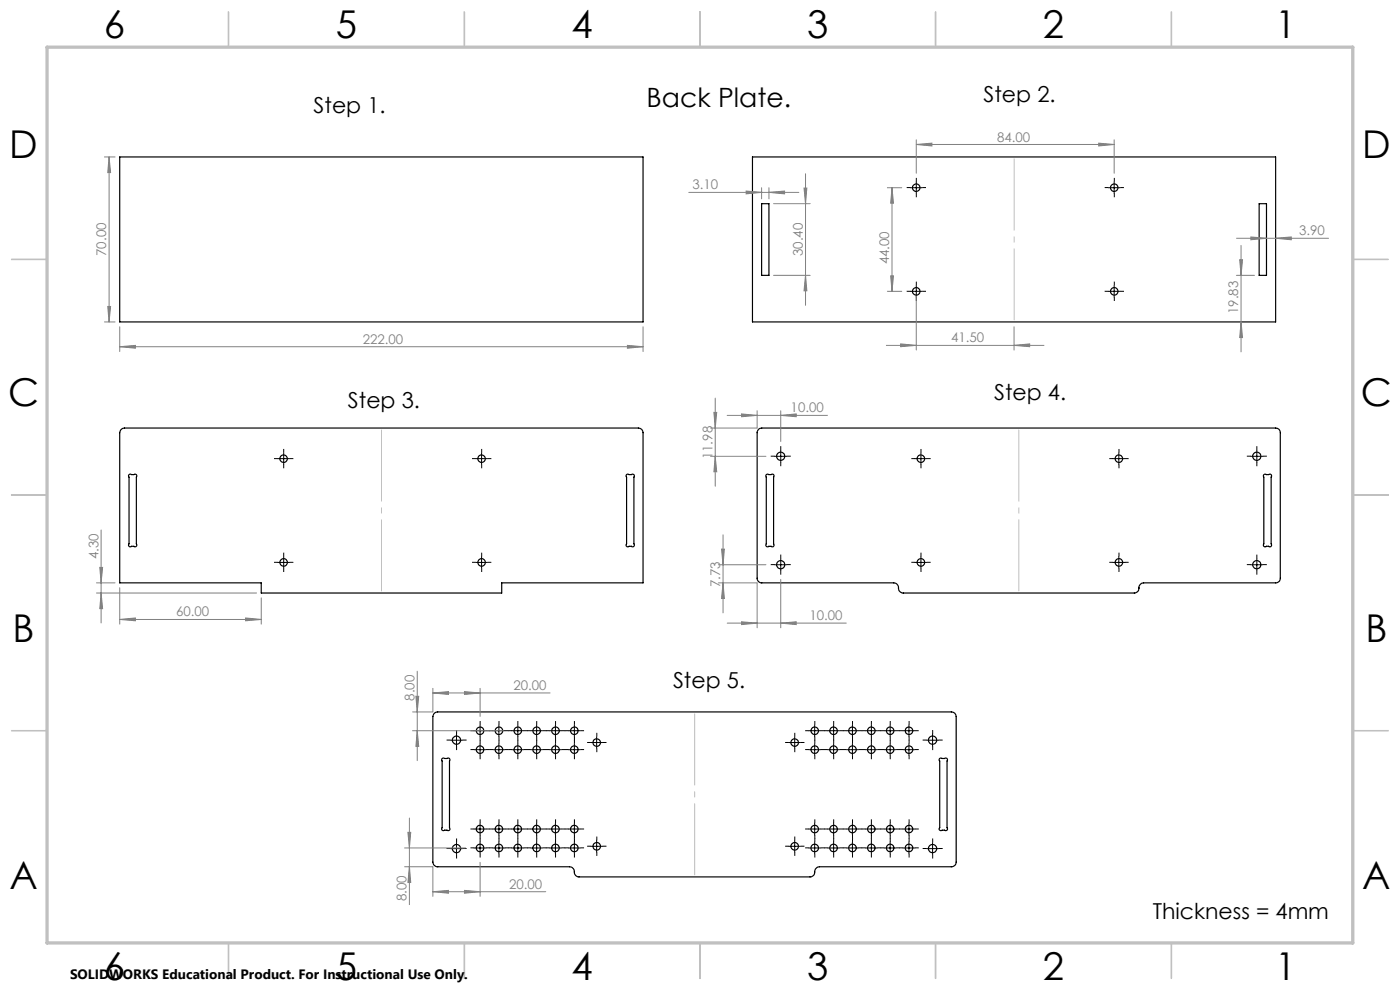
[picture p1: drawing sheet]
<svg xmlns="http://www.w3.org/2000/svg" width="297mm" height="210mm" viewBox="0 0 297 210" stroke-linecap="round" stroke-linejoin="round" font-family="sans-serif">
<g fill="none" stroke="#000" stroke-width=".25">
<path d="M25.4 33.3h111v35h-111zM159.6 33.3h111v35h-111zM161.6 43.2h1.5v15.2h-1.5zM267.1 43.2h1.6v15.2h-1.6zM25.7 91.1l.7-.3h109a.96 .96 0 0 1 1 1v31.8h-30v2.2h-51v-2.2h-30v-31.8zM160.9 91.1l.7-.3h109a.96 .96 0 0 1 1 1v30.9a.96 .96 0 0 1-1 .9h-28a1.27 1.27 0 0 0-1.1 1.6l-.2 .3-.5 .3h-49.2a1.06 1.06 0 0 1-1-1.3l-.4-.7-.6-.2h-28a.96 .96 0 0 1-1-.9v-31.1zM27.4 100.7h1a.37 .37 0 0 1 .5 0 .37 .37 0 0 1 0 .5v14.1a.37 .37 0 0 1 0 .6 .37 .37 0 0 1-.5 0h-.5a.37 .37 0 0 1-.5 0 .37 .37 0 0 1 0-.6zM132.9 100.7h1a.37 .37 0 0 1 .6 0 .37 .37 0 0 1 0 .5v14.1a.37 .37 0 0 1 0 .6 .37 .37 0 0 1-.6 0h-.4a.37 .37 0 0 1-.6 0 .37 .37 0 0 1 0-.6zM162.6 100.7h1a.37 .37 0 0 1 .5 0 .37 .37 0 0 1 0 .5v14.1a.37 .37 0 0 1 0 .6 .37 .37 0 0 1-.5 0h-.5a.37 .37 0 0 1-.5 0 .37 .37 0 0 1 0-.6zM268.1 100.7h1a.37 .37 0 0 1 .6 0 .37 .37 0 0 1 0 .5v14.1a.37 .37 0 0 1 0 .6 .37 .37 0 0 1-.6 0h-.5a.37 .37 0 0 1-.5 0 .37 .37 0 0 1 0-.6zM92.1 151.3l.8-.3h108.9a.97 .97 0 0 1 1 1v30.9a.97 .97 0 0 1-1 1h-28a1.26 1.26 0 0 0-1 1.5l-.8 .6h-49.2a1.11 1.11 0 0 1-1-1.3l-.4-.7-.6-.1h-27.9a1.02 1.02 0 0 1-1.1-1v-30.9zM93.8 160.9h1a.37 .37 0 0 1 .6 0 .37 .37 0 0 1 0 .5v14.2a.37 .37 0 0 1 0 .5 .37 .37 0 0 1-.6 0h-.5a.37 .37 0 0 1-.5 0 .37 .37 0 0 1 0-.5z"/>
<path d="M199.4 160.9h1a.37 .37 0 0 1 .5 0 .37 .37 0 0 1 0 .5v14.2a.37 .37 0 0 1 0 .5 .37 .37 0 0 1-.5 0h-.5a.37 .37 0 0 1-.5 0 .37 .37 0 0 1 0-.5v-14.2l-.2-.2z"/>
<circle cx="194.4" cy="39.8" r=".8"/>
<circle cx="236.4" cy="39.8" r=".8"/>
<circle cx="194.4" cy="61.8" r=".81"/>
<circle cx="236.4" cy="61.8" r=".81"/>
<circle cx="60.2" cy="97.3" r=".8"/>
<circle cx="102.1" cy="97.3" r=".8"/>
<circle cx="165.6" cy="96.8" r=".87"/>
<circle cx="195.4" cy="97.3" r=".8"/>
<circle cx="237.4" cy="97.3" r=".8"/>
<circle cx="266.6" cy="96.8" r=".86"/>
<circle cx="60.2" cy="119.3" r=".81"/>
<circle cx="102.2" cy="119.3" r=".81"/>
<circle cx="165.6" cy="119.8" r=".86"/>
<circle cx="195.4" cy="119.3" r=".81"/>
<circle cx="237.4" cy="119.3" r=".81"/>
<circle cx="266.6" cy="119.8" r=".87"/>
<circle cx="96.8" cy="157" r=".88"/>
<circle cx="101.8" cy="159" r=".79"/>
<circle cx="101.8" cy="155" r=".79"/>
<circle cx="105.8" cy="159" r=".8"/>
<circle cx="105.8" cy="155" r=".8"/>
<circle cx="109.8" cy="159" r=".8"/>
<circle cx="109.8" cy="155" r=".8"/>
<circle cx="113.9" cy="159" r=".8"/>
<circle cx="113.9" cy="155" r=".8"/>
<circle cx="117.8" cy="159" r=".8"/>
<circle cx="117.8" cy="155" r=".8"/>
<circle cx="121.8" cy="159" r=".79"/>
<circle cx="121.8" cy="155" r=".79"/>
<circle cx="126.6" cy="157.5" r=".8"/>
<circle cx="168.6" cy="157.5" r=".8"/>
<circle cx="172.8" cy="155" r=".8"/>
<circle cx="172.9" cy="159" r=".81"/>
<circle cx="176.8" cy="155" r=".8"/>
<circle cx="176.8" cy="159" r=".81"/>
<circle cx="180.9" cy="155" r=".79"/>
<circle cx="180.9" cy="159" r=".8"/>
<circle cx="184.8" cy="155" r=".8"/>
<circle cx="184.8" cy="159" r=".81"/>
<circle cx="188.8" cy="155" r=".8"/>
<circle cx="188.8" cy="159" r=".81"/>
<circle cx="192.8" cy="155" r=".79"/>
<circle cx="192.9" cy="159" r=".8"/>
<circle cx="197.8" cy="157" r=".87"/>
<circle cx="96.8" cy="180" r=".87"/>
<circle cx="101.8" cy="175.9" r=".8"/>
<circle cx="101.8" cy="179.9" r=".81"/>
<circle cx="105.8" cy="175.9" r=".79"/>
<circle cx="105.9" cy="179.9" r=".8"/>
<circle cx="109.8" cy="175.9" r=".8"/>
<circle cx="109.8" cy="179.9" r=".81"/>
<circle cx="113.8" cy="175.9" r=".8"/>
<circle cx="113.8" cy="179.9" r=".81"/>
<circle cx="117.8" cy="175.9" r=".79"/>
<circle cx="117.9" cy="179.9" r=".8"/>
<circle cx="121.8" cy="175.9" r=".8"/>
<circle cx="121.8" cy="179.9" r=".81"/>
<circle cx="126.6" cy="179.5" r=".81"/>
<circle cx="168.6" cy="179.5" r=".81"/>
<circle cx="172.8" cy="179.9" r=".81"/>
<circle cx="172.8" cy="175.9" r=".8"/>
<circle cx="176.8" cy="179.9" r=".8"/>
<circle cx="176.8" cy="175.9" r=".79"/>
<circle cx="180.8" cy="179.9" r=".81"/>
<circle cx="180.8" cy="175.9" r=".8"/>
<circle cx="184.8" cy="179.9" r=".81"/>
<circle cx="184.8" cy="175.9" r=".8"/>
<circle cx="188.8" cy="179.9" r=".81"/>
<circle cx="188.9" cy="175.9" r=".8"/>
<circle cx="192.8" cy="179.9" r=".81"/>
<circle cx="192.8" cy="175.9" r=".8"/>
<circle cx="197.8" cy="180" r=".89"/>
</g>
<g fill="none" stroke="#808080" stroke-width=".21">
<path d="M22.2 33.3h2.2M23.1 33.3l.4 3.3h-.6zM23.1 33.3v35M161.6 39.8v2.4M163.1 39.8v2.4M170.6 39.9h.6l-.3 3.3zM170.9 36.9v27.9M188.2 39.8h3.1M189.2 39.8l.3 3.3h-.6zM189.2 39.8v22M194.4 30.6l3.3-.2v.6zM194.4 29.7v7.1"/>
<path d="M194.4 30.6h42M233.1 30.4l3.3 .2-3.3 .4zM236.4 29.7v7.1M146.1 40.8h23.4M158.3 40.5l3.3 .3-3.3 .3zM163.1 40.8l3.3-.3v.6zM164.1 43.2h7.8M164.1 58.4h7.8M170.9 58.4l.3 3.3h-.6zM188.9 58.5h.6l-.3 3.3zM262.3 58.4h3.8M262.3 50.5h19.5"/>
<path d="M263 55.1h.6l-.3 3.3zM263.3 52.1v22.5M265.4 50.3l3.3 .2-3.3 .4zM270.6 50.5l3.3-.2v.6zM22.2 68.3h2.2M22.9 65h.6l-.4 3.3zM25.4 73.5l3.3-.2v.6zM25.4 69.3v5.3M25.4 73.5h111M133.1 73.3l3.3 .2-3.3 .4zM136.4 69.3v5.3M188 73.3h33.5"/>
<path d="M188.2 61.8h3.1M191.1 72.9l3.3 .4-3.3 .2zM194.4 62.8v11.5M215.1 73.3l3.3-.4v.6zM215.1 69.3v5M263.3 68.3l.3 3.3h-.6zM150.7 96.8h11.8M151.4 87.5h.6l-.3 3.3zM151.7 96.8l.3 3.3h-.6zM151.7 84.4v18.7M154.3 88.1h21.2M157.3 87.8l3.3 .3-3.3 .3z"/>
<path d="M160.6 87.1v3.7h-9.9M165.6 88.1l3.3-.3v.6zM165.6 87.1v6.6M21.4 112.4v19.7M152.4 119.8h10.1M153.1 116.5h.6l-.3 3.3zM153.4 113.4v16.6M20.5 125.8h33.9M20.5 123.6h3.9M21.2 120.4h.6l-.4 3.2zM21.4 125.8l.4 3.3h-.6zM25.4 131.4l3.3-.3v.6z"/>
<path d="M25.4 124.7v7.7M25.4 131.4h30M52.1 131.1l3.3 .3-3.3 .3zM55.4 126.8v5.6M152.4 123.6h8.2v9.6M153.4 123.6l.3 3.4h-.6zM154.3 132.2h25.2M157.3 131.9l3.3 .3-3.3 .3zM165.6 132.2l3.3-.3v.6zM165.6 122.9v10.3M87.5 155h19.3M88.2 147.7h.6l-.3 3.3z"/>
<path d="M88.5 155l.3 3.3h-.6zM88.5 142.4v19M91.8 147l3.3-.3v.6zM91.8 146v5h-4.3M91.8 147h24.9M98.5 146.7l3.3 .3-3.3 .3zM101.8 146v6M85.8 179.9h13M86.5 176.6h.6l-.2 3.3zM86.9 173.5v18.4M85.8 183.9h6v6.2M86.9 183.9l.2 3.3h-.6z"/>
<path d="M91.8 189.2l3.3-.3v.6zM91.8 189.2h24M98.5 188.9l3.3 .3-3.3 .3zM101.8 182.9v7.2"/>
</g>
<g fill="none" stroke="#000" stroke-width=".21" stroke-dasharray="15.2 1.3 1.3 1.3" stroke-linecap="butt">
<path d="M193.1 39.8h-.8M194.4 38.5v-.8M195.6 39.8h.8M235.1 39.8h-.8M236.4 38.5v-.8M237.6 39.8h.8M194.4 41v.8M236.4 41v.8M193.1 61.8h-.8M194.4 60.5v-.8M194.4 63v.8M195.6 61.8h.8"/>
<path d="M235.1 61.8h-.8M236.4 60.5v-.8M236.4 63v.8M237.6 61.8h.8M58.9 97.3h-.8M60.2 96v-.8M60.2 98.5v.8M61.4 97.3h.8M100.9 97.3h-.8M102.2 96v-.8M102.2 98.5v.8M103.4 97.3h.8"/>
<path d="M164.4 96.8h-.9M165.6 95.5v-.9M165.6 98v.9M166.9 96.8h.9M194.1 97.3h-.8M195.4 96v-.8M195.4 98.5v.8M196.6 97.3h.8M236.1 97.3h-.8M237.4 96v-.8M237.4 98.5v.8M238.6 97.3h.8"/>
<path d="M265.4 96.8h-.9M266.6 95.5v-.9M266.6 98v.9M267.9 96.8h.9M58.9 119.3h-.8M60.2 118v-.8M61.4 119.3h.8M100.9 119.3h-.8M102.2 118v-.8M103.4 119.3h.8M164.4 119.8h-.9M165.6 118.5v-.9"/>
<path d="M166.9 119.8h.9M194.1 119.3h-.8M195.4 118v-.8M196.6 119.3h.8M236.1 119.3h-.8M237.4 118v-.8M238.6 119.3h.8M265.4 119.8h-.9M266.6 118.5v-.9M267.9 119.8h.9M60.2 120.5v.8M102.2 120.5v.8"/>
<path d="M165.6 121v.9M195.4 120.5v.8M237.4 120.5v.8M266.6 121v.9M95.6 157h-.9M96.9 155.7v-.8M96.9 158.2v.9M98.1 157h.9M100.6 155h-.8M100.6 159h-.8M101.9 153.7v-.8M101.9 156.2v.8"/>
<path d="M101.9 157.7v-.8M103.1 155h.8M103.1 159h.8M104.6 155h-.8M104.6 159h-.8M105.9 153.7v-.8M105.9 156.2v.8M105.9 157.7v-.8M107.1 155h.8M107.1 159h.8M108.6 155h-.8M108.6 159h-.8"/>
<path d="M109.9 153.7v-.8M109.9 156.2v.8M109.9 157.7v-.8M111.1 155h.8M111.1 159h.8M112.6 155h-.8M112.6 159h-.8M113.9 153.7v-.8M113.9 156.2v.8M113.9 157.7v-.8M115.1 155h.8M115.1 159h.8"/>
<path d="M116.6 159h-.8M116.6 155h-.8M117.9 157.7v-.8M117.9 153.7v-.8M117.9 156.2v.8M119.1 159h.8M119.1 155h.8M120.6 159h-.8M120.6 155h-.8M121.9 157.7v-.8M121.9 153.7v-.8M121.9 156.2v.8"/>
<path d="M123.1 159h.8M123.1 155h.8M125.4 157.5h-.8M126.6 156.2v-.8M126.6 158.7v.8M127.9 157.5h.8M167.4 157.5h-.8M168.6 156.2v-.8M168.6 158.7v.8M169.9 157.5h.8M171.6 159h-.8M171.6 155h-.8"/>
<path d="M172.9 157.7v-.8M172.9 153.7v-.8M172.9 156.2v.8M174.1 159h.8M174.1 155h.8M175.6 159h-.8M175.6 155h-.8M176.9 157.7v-.8M176.9 153.7v-.8M176.9 156.2v.8M178.1 159h.8M178.1 155h.8"/>
<path d="M179.6 159h-.8M179.6 155h-.8M180.9 157.7v-.8M180.9 153.7v-.8M180.9 156.2v.8M182.1 159h.8M182.1 155h.8M183.6 159h-.8M183.6 155h-.8M184.9 157.7v-.8M184.9 153.7v-.8M184.9 156.2v.8"/>
<path d="M186.1 159h.8M186.1 155h.8M187.6 155h-.8M187.6 159h-.8M188.9 153.7v-.8M188.9 156.2v.8M188.9 157.7v-.8M190.1 155h.8M190.1 159h.8M191.6 159h-.8M191.6 155h-.8M192.9 157.7v-.8"/>
<path d="M192.9 153.7v-.8M192.9 156.2v.8M194.1 159h.8M194.1 155h.8M196.6 157h-.9M197.9 155.7v-.8M197.9 158.2v.9M199.1 157h.9M95.6 180h-.9M96.9 178.7v-.8M98.1 180h.9M100.6 175.8h-.8"/>
<path d="M100.6 179.8h-.8M101.9 160.2v.8M101.9 174.6v-.8M101.9 177.1v.8M101.9 178.6v-.8M103.1 175.8h.8M103.1 179.8h.8M104.6 175.8h-.8M104.6 179.8h-.8M105.9 160.2v.8M105.9 174.6v-.8M105.9 177.1v.8"/>
<path d="M105.9 178.6v-.8M107.1 175.8h.8M107.1 179.8h.8M108.6 175.8h-.8M108.6 179.8h-.8M109.9 174.6v-.8M109.9 177.1v.8M109.9 160.2v.8M109.9 178.6v-.8M111.1 175.8h.8M111.1 179.8h.8M112.6 175.8h-.8"/>
<path d="M112.6 179.8h-.8M113.9 174.6v-.8M113.9 177.1v.8M113.9 160.2v.8M113.9 178.6v-.8M115.1 175.8h.8M115.1 179.8h.8M116.6 175.8h-.8M116.6 179.8h-.8M117.9 160.2v.8M117.9 174.6v-.8M117.9 177.1v.8"/>
<path d="M117.9 178.6v-.8M119.1 175.8h.8M119.1 179.8h.8M120.6 175.8h-.8M120.6 179.8h-.8M121.9 160.2v.8M121.9 174.6v-.8M121.9 177.1v.8M121.9 178.6v-.8M123.1 175.8h.8M123.1 179.8h.8M125.4 179.5h-.8"/>
<path d="M126.6 178.2v-.8M127.9 179.5h.8M167.4 179.5h-.8M168.6 178.2v-.8M169.9 179.5h.8M171.6 175.8h-.8M171.6 179.8h-.8M172.9 160.2v.8M172.9 174.6v-.8M172.9 177.1v.8M172.9 178.6v-.8M174.1 175.8h.8"/>
<path d="M174.1 179.8h.8M175.6 175.8h-.8M175.6 179.8h-.8M176.9 160.2v.8M176.9 174.6v-.8M176.9 177.1v.8M176.9 178.6v-.8M178.1 175.8h.8M178.1 179.8h.8M179.6 179.8h-.8M179.6 175.8h-.8M180.9 160.2v.8"/>
<path d="M180.9 178.6v-.8M180.9 174.6v-.8M180.9 177.1v.8M182.1 179.8h.8M182.1 175.8h.8M183.6 179.8h-.8M183.6 175.8h-.8M184.9 160.2v.8M184.9 178.6v-.8M184.9 174.6v-.8M184.9 177.1v.8M186.1 179.8h.8"/>
<path d="M186.1 175.8h.8M187.6 179.8h-.8M187.6 175.8h-.8M188.9 160.2v.8M188.9 178.6v-.8M188.9 174.6v-.8M188.9 177.1v.8M190.1 179.8h.8M190.1 175.8h.8M191.6 175.8h-.8M191.6 179.8h-.8M192.9 160.2v.8"/>
<path d="M192.9 174.6v-.8M192.9 177.1v.8M192.9 178.6v-.8M194.1 175.8h.8M194.1 179.8h.8M196.6 180h-.9M197.9 178.7v-.8M199.1 180h.9M96.9 181.2v.9M101.9 181.1v.8M105.9 181.1v.8M109.9 181.1v.8"/>
<path d="M113.9 181.1v.8M117.9 181.1v.8M121.9 181.1v.8M126.6 180.7v.8M168.6 180.7v.8M172.9 181.1v.8M176.9 181.1v.8M180.9 181.1v.8M184.9 181.1v.8M188.9 181.1v.8M192.9 181.1v.8M197.9 181.2v.9"/>
</g>
<path d="M215.1 68.3v-35M80.9 90.8v35M216.1 90.8v35M147.4 151v35" fill="none" stroke="#c0c0c0" stroke-width=".21" stroke-dasharray="15.2 1.3 1.3 1.3" stroke-dashoffset="-.4" stroke-linecap="butt"/>
<g fill="none" stroke="#000" stroke-width=".21">
<path d="M193.1 39.8h2.5M194.4 38.6v2.5M235.1 39.8h2.5M236.4 38.6v2.5M193.1 61.8h2.5M194.4 60.6v2.5M235.1 61.8h2.5M236.4 60.6v2.5M58.9 97.3h2.5M60.2 96.1v2.5M100.9 97.3h2.5M102.2 96.1v2.5"/>
<path d="M164.4 96.8h2.5M165.6 95.5v2.5M194.1 97.3h2.5M195.4 96.1v2.5M236.1 97.3h2.5M237.3 96.1v2.5M265.4 96.8h2.5M266.6 95.5v2.5M58.9 119.3h2.5M60.2 118v2.5M100.9 119.3h2.5M102.2 118v2.5"/>
<path d="M164.4 119.8h2.5M165.6 118.5v2.5M194.1 119.3h2.5M195.4 118v2.5M236.1 119.3h2.5M237.3 118v2.5M265.4 119.8h2.5M266.6 118.5v2.5M95.6 157h2.5M96.8 155.7v2.5M100.6 155h2.5M100.6 159h2.5"/>
<path d="M101.8 153.8v2.5M101.8 157.8v2.5M104.6 155h2.5M104.6 159h2.5M105.8 153.8v2.5M105.8 157.8v2.5M108.6 155h2.5M108.6 159h2.5M109.9 153.8v2.5M109.9 157.8v2.5M112.6 155h2.5M112.6 159h2.5"/>
<path d="M113.8 153.8v2.5M113.8 157.8v2.5M116.6 155h2.5M116.6 159h2.5M117.8 153.8v2.5M117.8 157.8v2.5M120.6 155h2.5M120.6 159h2.5M121.8 153.8v2.5M121.8 157.8v2.5M125.3 157.5h2.5M126.6 156.3v2.5"/>
<path d="M167.4 157.5h2.4M168.6 156.3v2.5M171.6 155h2.5M171.6 159h2.5M172.8 153.8v2.5M172.8 157.8v2.5M175.6 155h2.5M175.6 159h2.5M176.8 153.8v2.5M176.8 157.8v2.5M179.6 155h2.5M179.6 159h2.5"/>
<path d="M180.8 153.8v2.5M180.8 157.8v2.5M183.6 155h2.5M183.6 159h2.5M184.9 153.8v2.5M184.9 157.8v2.5M187.6 155h2.5M187.6 159h2.5M188.8 153.8v2.5M188.8 157.8v2.5M191.6 155h2.5M191.6 159h2.5"/>
<path d="M192.8 153.8v2.5M192.8 157.8v2.5M196.6 157h2.5M197.8 155.7v2.5M96.8 178.7v2.5M100.6 175.9h2.5M100.6 179.9h2.5M101.8 174.6v2.5M101.8 178.6v2.5M104.6 175.9h2.5M104.6 179.9h2.5M105.8 174.6v2.5"/>
<path d="M105.8 178.6v2.5M108.6 175.9h2.5M108.6 179.9h2.5M109.9 174.6v2.5M109.9 178.6v2.5M112.6 175.9h2.5M112.6 179.9h2.5M113.8 174.6v2.5M113.8 178.6v2.5M116.6 175.9h2.5M116.6 179.9h2.5M117.8 174.6v2.5"/>
<path d="M117.8 178.6v2.5M120.6 175.9h2.5M120.6 179.9h2.5M121.8 174.6v2.5M121.8 178.6v2.5M125.3 179.5h2.5M126.6 178.3v2.5M167.4 179.5h2.4M168.6 178.3v2.5M171.6 175.9h2.5M171.6 179.9h2.5M172.8 174.6v2.5"/>
<path d="M172.8 178.6v2.5M175.6 175.9h2.5M175.6 179.9h2.5M176.8 174.6v2.5M176.8 178.6v2.5M179.6 175.9h2.5M179.6 179.9h2.5M180.8 174.6v2.5M180.8 178.6v2.5M183.6 175.9h2.5M183.6 179.9h2.5M184.9 174.6v2.5"/>
<path d="M184.9 178.6v2.5M187.6 175.9h2.5M187.6 179.9h2.5M188.8 174.6v2.5M188.8 178.6v2.5M191.6 175.9h2.5M191.6 179.9h2.5M192.8 174.6v2.5M192.8 178.6v2.5M197.8 178.7v2.5M95.6 180h2.5M196.6 180h2.5"/>
</g>
<g fill="none" stroke="#c0c0c0" stroke-width=".35">
<path d="M48.5 2.5v7.5M98.5 2.5v7.5M148.5 2.5v7.5M198.5 2.5v7.5M248.5 2.5v7.5M2.5 55h7.5M287 55h7.5M2.5 105h7.5M287 105h7.5M2.5 155h7.5M287 155h7.5M48.5 200v7.5"/>
<path d="M98.5 200v7.5M148.5 200v7.5M198.5 200v7.5M248.5 200v7.5"/>
</g>
<path d="M10 10h277v190h-277z" fill="none" stroke="#c0c0c0" stroke-width=".7"/>
<g fill="#808080">
<path d="M52.1 131.1l3.3 .3-3.3 .3zM25.4 131.4l3.3-.3v.6zM165.6 88.1l3.3-.3v.6zM157.3 87.8l3.3 .3-3.3 .3zM165.6 132.2l3.3-.3v.6zM157.3 131.9l3.3 .3-3.3 .3zM98.5 146.7l3.3 .3-3.3 .3zM91.8 147l3.3-.3v.6zM98.5 188.9l3.3 .3-3.3 .3zM91.8 189.2l3.3-.3v.6z"/>
<path d="M158.3 40.5l3.3 .3-3.3 .3zM163.1 40.8l3.3-.3v.6zM265.4 50.3l3.3 .2-3.3 .4zM270.6 50.5l3.3-.2v.6zM194.4 30.6l3.3-.2v.6zM233.1 30.4l3.3 .2-3.3 .4z"/>
<path d="M133.1 73.3l3.3 .2-3.3 .4zM25.4 73.5l3.3-.2v.6z"/>
<path d="M21.4 125.8l.4 3.3h-.6zM21.2 120.4h.6l-.4 3.2z"/>
<path d="M151.7 96.8l.3 3.3h-.6zM151.4 87.5h.6l-.3 3.3zM88.5 155l.3 3.3h-.6zM88.2 147.7h.6l-.3 3.3z"/>
<path d="M23.1 33.3l.4 3.3h-.6zM22.9 65h.6l-.4 3.3zM170.6 39.9h.6l-.3 3.3zM170.9 58.4l.3 3.3h-.6zM263 55.1h.6l-.3 3.3zM263.3 68.3l.3 3.3h-.6zM189.2 39.8l.3 3.3h-.6zM188.9 58.5h.6l-.3 3.3zM153.1 116.5h.6l-.3 3.3zM153.4 123.6l.3 3.4h-.6zM86.5 176.6h.6l-.2 3.3zM86.9 183.9l.2 3.3h-.6z"/>
<path d="M191.1 72.9l3.3 .4-3.3 .2zM215.1 73.3l3.3-.4v.6z"/>
</g>
<g font-size="8.1">
<text x="22" y="8">6</text>
<text x="71.2" y="8">5</text>
<text x="121.2" y="8">4</text>
<text x="171.2" y="8">3</text>
<text x="221.2" y="8">2</text>
<text x="270.5" y="8">1</text>
<text x="2" y="33.6">D</text>
<text x="289" y="33.6">D</text>
<text x="1.7" y="86.1">C</text>
<text x="288.7" y="86.1">C</text>
<text x="2.7" y="136.1">B</text>
<text x="289.7" y="136.1">B</text>
<text x="2" y="188.6">A</text>
<text x="289" y="188.6">A</text>
<text x="22" y="208">6</text>
<text x="71.2" y="208">5</text>
<text x="121.2" y="208">4</text>
<text x="171.2" y="208">3</text>
<text x="221.2" y="208">2</text>
<text x="270.5" y="208">1</text>
</g>
<text font-size="5.6" x="137.2" y="22.6">Back Plate.</text>
<g font-size="4.7">
<text x="66.5" y="24">Step 1.</text>
<text x="208.7" y="21.7">Step 2.</text>
<text x="73.8" y="86.5">Step 3.</text>
<text x="210.9" y="84.8">Step 4.</text>
<text x="142.8" y="145.9">Step 5.</text>
<text x="244.5" y="195">Thickness = 4mm</text>
</g>
<text font-size="2.9" x="14.9" y="207.6">SOLIDWORKS Educational Product. For Instructional Use Only.</text>
<g font-size="2.8" fill="#808080">
<text x="211.5" y="30">84.00</text>
<text x="146.9" y="40.2">3.10</text>
<text x="275.6" y="49.9">3.90</text>
<text x="22.6" y="54.3" transform="rotate(-90 22.6 54.3)">70.00</text>
<text x="170.3" y="54.3" transform="rotate(-90 170.3 54.3)">30.40</text>
<text x="188.6" y="56.1" transform="rotate(-90 188.6 56.1)">44.00</text>
<text x="262.7" y="66.7" transform="rotate(-90 262.7 66.7)">19.83</text>
<text x="76.9" y="72.9">222.00</text>
<text x="201.8" y="72.6">41.50</text>
<text x="167.7" y="87.5">10.00</text>
<text x="151.1" y="97.4" transform="rotate(-90 151.1 97.4)">11.98</text>
<text x="20.9" y="118.7" transform="rotate(-90 20.9 118.7)">4.30</text>
<text x="152.8" y="124.6" transform="rotate(-90 152.8 124.6)">7.73</text>
<text x="37.4" y="130.8">60.00</text>
<text x="171.7" y="131.5">10.00</text>
<text x="87.9" y="148.6" transform="rotate(-90 87.9 148.6)">8.00</text>
<text x="108.9" y="146.4">20.00</text>
<text x="86.2" y="191.1" transform="rotate(-90 86.2 191.1)">8.00</text>
<text x="108" y="188.5">20.00</text>
</g>
</svg>
